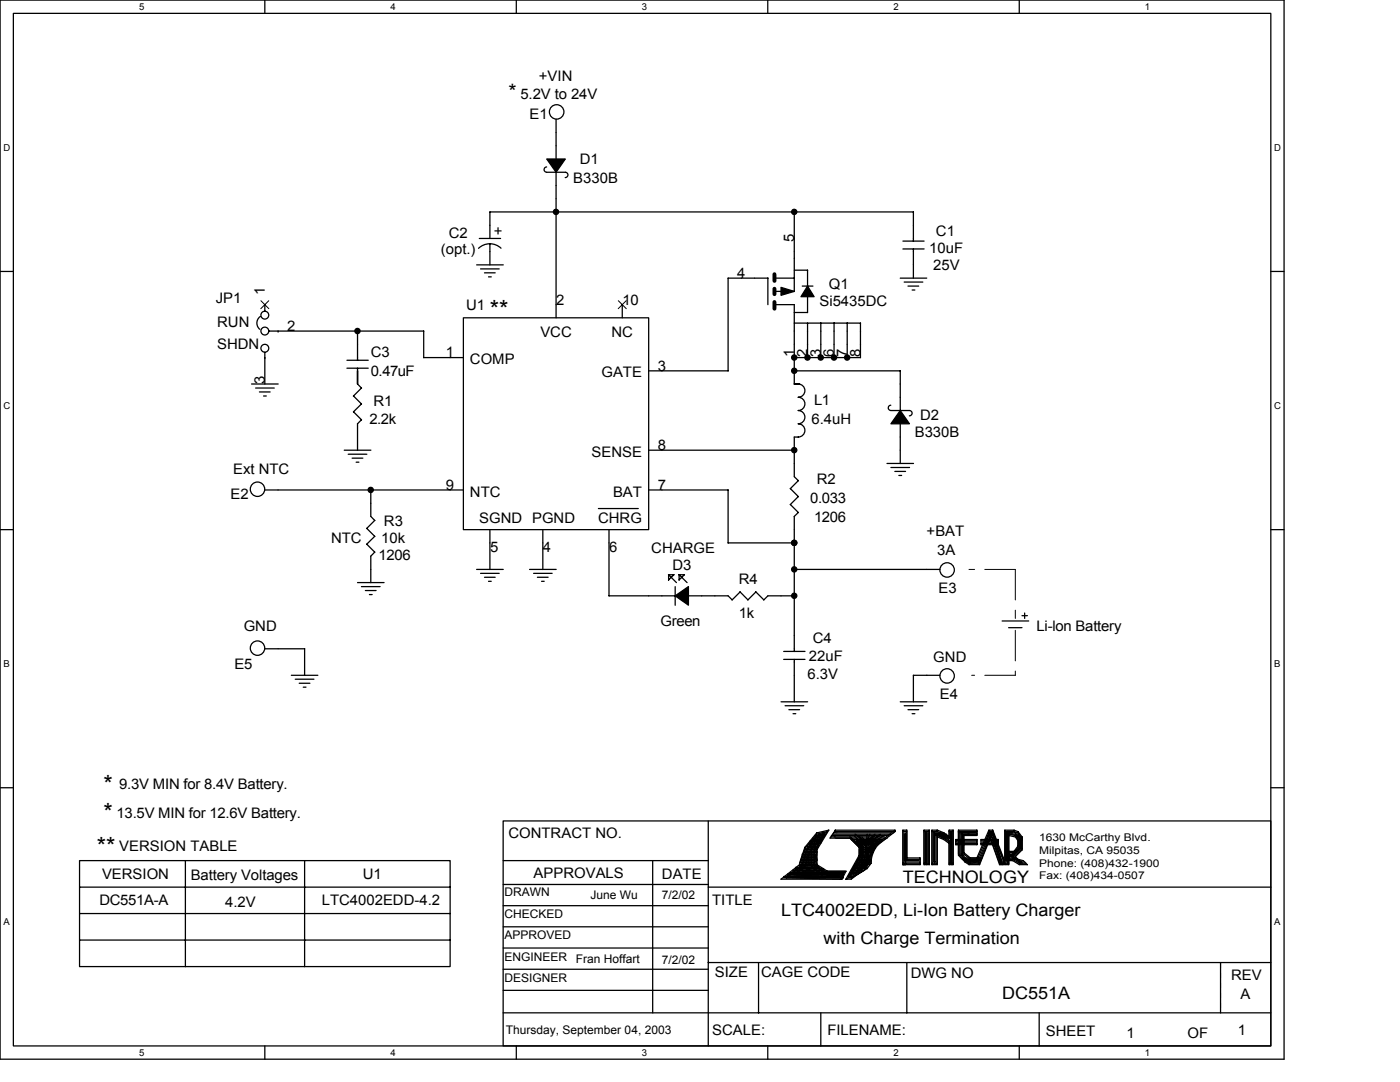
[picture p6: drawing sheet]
<svg xmlns="http://www.w3.org/2000/svg" width="279mm" height="216mm" viewBox="0 0 279 216" stroke-linecap="round" stroke-linejoin="round" font-family="sans-serif">
<path d="M0 0h256.3v211.3h-256.3zM2.7 2.7h250.9v206h-250.9z" fill="none" stroke="#000" stroke-width=".25"/>
<g fill="#fff">
<path d="M27.7 .3h1.1v2.1h-1.1z"/>
<path d="M27.7 209h1.1v2.1h-1.1z"/>
</g>
<path d="M52.9 0v2.7M52.9 208.7v2.6" fill="none" stroke="#000" stroke-width=".25"/>
<g fill="#fff">
<path d="M77.9 .3h1.1v2.1h-1.1z"/>
<path d="M77.9 209h1.1v2.1h-1.1z"/>
</g>
<path d="M103 0v2.7M103 208.7v2.6" fill="none" stroke="#000" stroke-width=".25"/>
<g fill="#fff">
<path d="M128.1 .3h1.1v2.1h-1.1z"/>
<path d="M128.1 209h1.1v2.1h-1.1z"/>
</g>
<path d="M153.2 0v2.7M153.2 208.7v2.6" fill="none" stroke="#000" stroke-width=".25"/>
<g fill="#fff">
<path d="M178.3 .3h1v2.1h-1z"/>
<path d="M178.3 209h1v2.1h-1z"/>
</g>
<path d="M203.4 0v2.7M203.4 208.7v2.6" fill="none" stroke="#000" stroke-width=".25"/>
<g fill="#fff">
<path d="M228.5 .3h1v2.1h-1z"/>
<path d="M228.5 209h1v2.1h-1z"/>
<path d="M.7 28.4h1.4v2.1h-1.4z"/>
<path d="M254.3 28.4h1.4v2.1h-1.4z"/>
<path d="M.7 79.9h1.4v2.1h-1.4z"/>
<path d="M254.3 79.9h1.4v2.1h-1.4z"/>
</g>
<path d="M0 54.2h2.7M253.6 54.2h2.7" fill="none" stroke="#000" stroke-width=".25"/>
<g fill="#fff">
<path d="M.7 131.4h1.2v2.1h-1.2z"/>
<path d="M254.3 131.4h1.2v2.1h-1.2z"/>
</g>
<path d="M0 105.7h2.7M253.6 105.7h2.7" fill="none" stroke="#000" stroke-width=".25"/>
<g fill="#fff">
<path d="M.7 182.9h1.2v2.1h-1.2z"/>
<path d="M254.3 182.9h1.2v2.1h-1.2z"/>
</g>
<g fill="none" stroke="#000" stroke-width=".25">
<path d="M109.1 33.3a.53 .53 0 0 0-.5 .5 .53 .53 0 0 0 .5 .6h3.7a.53 .53 0 0 1 .5 .5 .53 .53 0 0 1-.5 .5M111 23.8v7.9M111 34.4v29M95.1 52.9h5.3M95.7 47.6h4.2M95.9 53.7h3.7M96.7 54.4h2.1M97.5 55.2h.5M97.8 47.6v-5.3h84.5v5.8M97.8 48.6v4.3M100 49.5a3.2 3.2 0 0 0-4.5 .1M154.6 55.5h3.9"/>
<path d="M154.6 58.1h3.9M158.5 42.3v15.9M158.5 53.9h2.7M160.1 57.1h2.1M161.2 53.9v8.5h-2.7M179.7 55.5h5.3M180.2 48.1h4.2M180.2 49.7h4.2M180.4 56.3h3.8M181.2 57.1h2.1M182 57.9h.6M182.3 49.7v5.8"/>
<path d="M50.2 76.6h5.3M51 77.4h3.7M51.8 78.2h2.1M51.9 63.2a1.62 1.62 0 0 0-.1 2.5M52.6 79h.5M52.9 60.8h.1M52.9 71.4h.1M52.9 60.8v1.3M52.9 70.3v6.3M53.6 66.1h31v5.3M55.5 66.1h.1M69.2 71.9h4.3"/>
<path d="M69.2 73.5h4.3M71.4 66.1v5.8M71.4 73.5v3.1l.8 .8-1.7 1.6 1.7 1.6-1.7 1.6 1.7 1.6-.9 .8 .1 5.3M84.6 71.4h7.9M92.5 63.4h37v42.3h-37zM124.2 60.8v2.6M129.5 74h15.8M153.2 60.8l.1-5.3h-8v18.5M154.6 60.8h3.9M158.5 64.5h13.2v6.9M158.5 60.8v15.8h1.1M158.5 71.4h13.2"/>
<path d="M158.5 74h21.2v7.9M159.3 76.6a1.32 1.32 0 0 1 1.3 1.3 1.32 1.32 0 0 1-1.3 1.4 1.32 1.32 0 0 1 1.3 1.3 1.32 1.32 0 0 1-1.3 1.3 1.32 1.32 0 0 1 1.3 1.3 1.32 1.32 0 0 1-1.3 1.4 1.32 1.32 0 0 1 1.3 1.3 1.32 1.32 0 0 1-1.3 1.3h-.8v7.9l.8 .8M161.2 64.5v6.9M163.8 64.5v6.9M166.5 64.5v6.9M169.1 64.5v6.9M52.9 97.8h39.6M68.7 89.8h5.3M69.5 90.6h3.7M70.3 91.4h2.1M71.1 92.2h.5M74 97.8v5.2l.8 .9"/>
<path d="M129.5 89.8h29M129.5 97.8h15.8M145.3 97.8v10.6M159.3 95.9l-1.6 1.6 1.6 1.6M159.3 99.1l-1.6 1.6 1.6 1.6M177 92.5h5.3M177.8 80.9a.53 .53 0 0 0-.5 .5 .53 .53 0 0 0 .5 .5M177.8 93.3h3.7M177.8 81.9h3.7M178.6 94.1h2.1M179.4 94.9h.5M179.7 84.5v8"/>
<path d="M181.5 81.9a.53 .53 0 0 1 .5 .5 .53 .53 0 0 1-.5 .6M71.4 116.2h5.2M72.1 117.1h3.8M72.9 117.8h2.2M73.2 105.4l1.6 1.6-1.6 1.6M73.2 108.6l1.6 1.6M73.7 118.6h.6M74 111v5.3M74.8 103.8l-1.6 1.7M74.8 110.2l-.8 .8M95.1 113.6h5.3M95.9 114.4h3.7"/>
<path d="M96.7 115.2h2.1M97.5 116h.5M97.8 105.7v7.9M105.7 113.6h5.3M106.5 114.4h3.7M107.3 115.2h2.1M108.1 116h.5M108.3 105.7v7.9M119.4 101.5h8M121.5 105.7v13.2h13.2M133.4 114.7l1.6 1.5M133.4 114.7h1.1l-1.1 1z"/>
<path d="M134.7 117.1v3.7M135.5 114.7l1.6 1.5M135.5 114.7h1.1l-1.1 1zM137.4 118.9h7.9l.8 .8M145.3 108.3h13.2M149.3 119.7l-1.6-1.6-1.6 1.6M150.8 118.1l1.6 1.6M150.9 118.1l-1.7 1.6M158.5 113.6h29.1M158.5 103v27M158.5 118.9h-5.3l-.8 .8M159.3 102.3l-.8 .8"/>
<path d="M52.9 129.5h7.9M58.1 134.7h5.3M58.9 135.5h3.8M59.7 136.3h2.1M60.5 137.1h.6M60.8 129.5v5.3M156.4 130h4.3M156.4 131.6h4.3M158.5 131.6v8.5M187.6 134.7h-5.3v5.4M200 123.9h5.3M201.3 125.2h2.7"/>
<path d="M204 122.9h1M204.5 122.3v1.1M0 157.2h2.7M155.9 140h5.3M156.7 140.8h3.7M157.4 141.6h2.2M158.3 142.4h.5M179.7 140h5.3M180.4 140.8h3.8M181.2 141.6h2.1M182 142.4h.6M253.6 157.2h2.7"/>
<path d="M15.9 171.7h73.9v21.2h-73.9zM15.9 177h74M37 171.7v21.2M60.8 171.7v21.2M100.4 163.8h153.2v44.9h-153.2zM100.4 171.7h41M100.4 176.5h41M130.3 171.7v30.4M141.4 177h112.2M141.4 163.8v44.9M158.8 174.4l8.7 .2M158.8 174.6l8.7 .3"/>
<path d="M160.1 172.8l-3.2 2.4 10.9 .3M160.6 169.1l2.4-2.9 2.4-.5-2.4 3.9v3.2l2.1 1.3M160.6 169.1l-1 3.2M160.6 172.8l-2.1 1.6M160.6 173.1l-2.1 1.5M160.6 169.4l-1 3.1-3.7 3M160.9 170.1l-.8 2.7M161.2 173.8h1.3M161.2 174.1h1.3M161.4 169.9l-.8 2.1M161.7 169.9l-1.1 2.9M161.7 170.1l-1.1 3"/>
<path d="M161.7 171.2l-.8 2.1M161.7 172l-.3 .8M161.9 172.8l2.2 1.6M161.9 173l2.2 1.6M161.9 169.9v3.2l-2.1 1M161.9 173.3l-2.1 1.1M162.5 172.5l2.6 1.9M162.5 169.9l2.1-3.4-2.9 3.4M163 172.5l2.1 1.3M163 166.7l-2.1 2.9M163.3 166.5h1.3v.2h-1.8v.3h1.3v.2h-1.9v.3h1.9v.3h-2.4v.2h2.1v.3h-2.4v.3h1.9v.5h-2.1v-.3h1.6v.6h.2h-2.4v.2h2.4v.5h-2.6v-.2h2.6v.8h-2.9v-.3h2.7v.8v-.3h-2.7v.3h2.9v.5v-.2h-3.1v.2h2.9v.3h-2.9v.3h3.1v.2h-3.4v.3h3.7v.3h-4.5v.2h5.5v.3h-6v.2h10.3v.3h-10.9v.3h10.6h-11.1v.2h11.1v.6v-.3h-11.9v.3h11.6M163.3 167.2l-1.6 1.9"/>
<path d="M164.1 166.2h.8M164.1 166.5l-1.1 .2M164.1 166.7l-1.1 .3-2.1 2.9-.8 2.7-3.2 2.3 10.9 .3 .5-.9M164.3 166.2l-.3 .3M164.3 166.5l-.3 .2M164.6 166.2l-2.9 3.4M164.6 166.2l-2.1 3.4v3.2l2.6 1.8M165.1 173.8h3.7l-.8 1.6h-12.1M165.1 174.4h3.2M165.1 174.6h3.2M165.1 165.9l-2.4 3.7M165.1 165.9l-2.1 .6-2.4 2.9"/>
<path d="M165.9 167h10.6M165.9 166.7h11.4M166.2 166.5h11.6M166.4 166.2h11.4M166.7 165.7h11.9v.2h-11.9zM166.7 165.6l-1 1.6h11.1M168.3 174.6l-.5 .8M169.6 167l2.4 1.8M169.6 167.2l2.4 2.4h2.4M169.6 174.4h1.4M169.6 174.1h1.9M169.9 173.8h2.1"/>
<path d="M169.9 167.5h6.1M169.9 167.2l2.1 2.2M169.9 173.6h2.4M170.1 173.3h2.7M170.4 166.7l1.6 1.6M170.4 172.8h2.7M170.4 173.1h2.7M170.6 166.4l1.9 1.6M170.7 172.5h2.9M170.9 168l1.1 1.1h2.4M170.9 172.3h2.7M170.9 168.3h4.3"/>
<path d="M170.9 168h4.3M170.9 172h3M171 174.6l-1.1 .8h-1.1M171.2 171.7h2.7M171.2 171.5h2.7M171.5 169.1v1.9M171.5 170.7l-2.7 4.8M171.5 171.2h2.1M171.5 168.6h3.1M171.5 167.5l1.1 1.1M171.5 166.7l1.3 2.1M171.7 170.7h2.2"/>
<path d="M171.7 170.1h2.4M171.7 168.8h2.7M171.7 169.3v1.1M171.7 170.4l-2.6 5M172 169.9h1.6M172 170.4h1.3M172 167l.8 1M172 169.1v2.4M172 170.1l-2.4 4.5M172.3 168.8v2.2M172.3 170.7l-2.7 4.2M172.3 170.9l-2.7 4.3"/>
<path d="M172.3 171.4l-2.2 2.7M172.5 172.8l-2.4 1.8M172.5 173.6l-2.6 1.6h-.6l.1-.6M173.1 167.5l-.6 4-1.3 1.8M173.1 169.1v2.9M173.1 166.5l-.3 3.4M173.1 172l-2.5 2.1M173.1 173.3l-2.2 1.3M173.1 171.4l-1.1 1.4M173.3 169.1v2.6l-.8 1.1M173.3 172l-.8 1.1-2.4 1.8h-.7M173.6 169.4v2.6"/>
<path d="M173.6 172l-1.1 1.6M173.6 166.4l-.5 1.4-.6 3.9-1.3 1.9M173.6 169.4h-1.6l-.3 1.6M173.8 168.6v3.4M173.8 169.4l-.8 .5M173.9 170.9h-2.2l-1.8 3.2M174.1 169.1v1.3M174.6 166.7l-1 1.1M174.6 166.5l-1.8 1.5M174.6 168.8l-.3 .6M174.6 169.1l-1 1.9M175.2 167.8h-4.3l1.4 1.3"/>
<path d="M175.7 167.5l-2.4 1.6M175.7 167.8l-2.4 1.6M175.7 166.5l-2.7 1.8M175.7 166.7l-2.1 1.3M176 167.8l-2.2 1.6M176.5 166.7l-3.2 1.9 1.3-1.1M177.1 167.2a5.5 5.5 0 0 0-3.3 5l-.8 1.1M178.4 166.2l-4.6 3.4M178.6 165.7l-3.5 2.6M178.6 165.9l-.3 .3M180.2 165.7l.8-.1v5.9h2.6M180.2 165.9h.8"/>
<path d="M180.2 165.7v6.9l3.4-.1M180.2 172.3h3.4M180.4 166.2v5.8M180.7 171.7h2.7M180.7 166.2v6.1M180.7 172h2.7M181 171.2h2.6v1.3M184.4 165.9h1.1M184.4 172.3h1.1M184.7 165.9v6.4M184.9 165.9v6.6M185.2 165.9v6.4"/>
<path d="M185.5 172.5v-6.8h-1.1v6.9l1.1-.1M186 165.7h1l1.4 .5M186 165.9h1M186 172.3h1.1M186 165.7v6.9l1.1-.1-.1-5.8 1.4 .6M186.3 165.9v6.1h.5v-5.8h1.3v.3h-1.3h2.1v.2h-2.1h2.4v.3h-1.4v.2h1.9v-1.3h.2v6.4h-.2v-5.1M186.5 165.9v6.4M186.5 166.2l2.2 .8 1.3 1M186.5 166.5l2.2 .8 1.3 1M187 167l1.4 .5M188.3 166.2l1.1 .8M188.4 167.5l1 .8"/>
<path d="M189.4 165.7h.8v6.8h-.8v-4.5l-1-.8M189.4 165.9h.8M189.4 172.3h.8M189.4 165.7v1.6l-1.1-.9-1.3-.5M189.9 165.9v6.7M190.7 167.8h4.3M190.8 168.6h4.2v-1.1h-4.3l.1 1.1M190.8 168.3h4.2M191 168h3.7M191.3 165.7h3.7v1h-2.7M191.3 166.2h3.4M191.3 165.9h3.7"/>
<path d="M191.3 165.7v5l1.3 1.3M191.3 170.4l1.3 1.3M191.5 165.9v4.8h.8h-.2v-4.5M191.8 166.5h3.2M191.8 166.2v4.5l1.9 1.6M191.8 170.4l1.9 1.6M192.3 170.1l1.3 1.1h1.4M192.3 170.4l1.3 1.1h1.4M192.3 166.4v4M192.6 171.7l.8 .6M192.6 172l.8 .6M193.4 172.3h2.1"/>
<path d="M193.4 172.5h2.1M195.3 171.7l-1.6 .3M195.3 172l-1.6 .3M195.7 167.5h3.5v1.1h-3.4M195.7 167.8h3.5M195.8 168.3h3.4M195.8 167.5v1.1M196 171.2h-3.9v.3h3.7v.2h-3.2v.3h2.9M196 168h3.2M197.3 165.7h.8l2.2 5.5v1.3h-.8l-1.9-5.3-2.1 5.3M197.3 165.9h.8M197.4 165.9h.7v.6h-.7z"/>
<path d="M197.4 166.5v-.3h.7v.5h-1v.3M197.4 165.7l-2.5 5.5M197.4 166.2l-2.5 5.5M197.6 167l1.9 5.3M197.6 166.2l-2.4 5.5M197.6 166.7l-2.4 5.6M197.6 165.9l.6 .3M197.6 167l-2.1 5.3M197.9 165.9l2.4 5.8M197.9 166.7l2.1 5.9M197.9 167l1.8 5.6M198.1 165.9l2.2 5.6"/>
<path d="M198.1 166.5l1.9 5.5M198.1 166.7l1.9 5.6M198.1 166.2l-.8 .3M199.5 172.3h.8M200.5 172.3h.8M200.5 165.9h1.9M200.8 166.5h1.8M201 166.5v5.8M201.3 171.7h.8M201.3 171.5h1.3M201.3 171.2h1.3M201.3 170.7h1.1"/>
<path d="M201.3 170.4h1.1M201.3 166.7l1.3 .3M201.3 170.9h1.1M201.8 170.6l2.2 1.4M201.8 170.9l2.2 1.4M202.1 171.4l1.3 .9h1.3M202.1 171.7l1.3 .8h1.6M202.4 165.7l.8 .2 .8 1.1v2.6M202.4 165.9l.8 .3M202.4 165.7h-1.9v6.9l.8-.1v-6.1l1.3 .3M202.6 166.2l.8 .8M202.6 166.4l.8 .8 .3 1.9"/>
<path d="M202.6 166.2h-1.8v5.8M202.6 171.2l1.1 .8M202.6 166.5l.6 .5M202.6 171.5l1.1 .8M202.6 170.9l.6 .6 1 .2M202.6 167l.6 .8M203.1 167l.3 2.4M203.2 167.5v1.6l-.8 1.1-1.1-.1M203.2 168.8l-.8 1.1h-1.1M203.2 166.2l.8 1-.3 .6v1.3M203.2 166.2l.5 1.1M203.2 166.5l.5 1"/>
<path d="M203.2 167.3l-.6-.6 .6 .8M203.4 167l.3 1.8M203.4 167.5v1.6M203.7 168l.3-.5-.3 1.9-1.3 1.3M203.7 172h.8M203.7 169.1l-1.3 1.3M203.7 168.8l-1.9 1.9M203.7 169.1l-1.9 1.8M204 169.4l-1.4 1.3M204 169.6l-1.4 1.4M204.2 171.7l.8 .9M15.9 182.3h74"/>
<path d="M15.9 187.6h74M100.4 180.7h41M100.4 184.9h41M100.4 189.2h41M100.4 193.4h41M100.4 197.6h41M141.3 192.1h112.3M151.4 192.1v10M181 192.1v10M243.6 192.1v10M100.4 202.1h153.2M163.8 202.1v6.6"/>
<path d="M207.4 202.1v6.6"/>
<circle cx="111.1" cy="22.3" r="1.45"/>
<circle cx="52.9" cy="62.9" r=".78"/>
<circle cx="52.9" cy="66.1" r=".78"/>
<circle cx="52.9" cy="69.5" r=".78"/>
<circle cx="51.4" cy="97.6" r="1.44"/>
<circle cx="189" cy="113.7" r="1.44"/>
<circle cx="51.4" cy="129.3" r="1.44"/>
<circle cx="189" cy="134.9" r="1.44"/>
</g>
<path d="M202.6 113.6h-9.2M202.6 113.6v9.8M202.6 125.8v9M202.6 134.7h-8.7" fill="none" stroke="#000" stroke-width=".2" stroke-dasharray="6.1 2"/>
<path d="M243.6 192.1v10" fill="none" stroke="#000" stroke-width=".2" stroke-dasharray="1 1 1 1 1 1 1 1"/>
<path d="M52.1 60l1.6 1.6M53.6 60l-1.6 1.6M123.4 60l1.6 1.6M125 60l-1.6 1.6" fill="none" stroke="#000" stroke-width=".2"/>
<g fill="#000" stroke="#000" stroke-width=".25">
<path d="M109.1 31.7h3.7l-1.8 2.7z" fill-rule="evenodd"/>
<path d="M155.9 57.3l2.6 .8-2.6 .8z" fill-rule="evenodd"/>
<path d="M161.2 57.1l1.3 2.1h-2.6z" fill-rule="evenodd"/>
<path d="M179.7 81.9l1.8 2.7h-3.7z" fill-rule="evenodd"/>
<path d="M134.7 118.9l2.7-1.8v3.7z" fill-rule="evenodd"/>
<circle cx="111" cy="42.3" r=".52"/>
<circle cx="158.5" cy="42.3" r=".52"/>
<circle cx="71.3" cy="66.1" r=".52"/>
<circle cx="158.5" cy="74" r=".52"/>
<circle cx="158.5" cy="71.3" r=".52"/>
<circle cx="161.1" cy="71.3" r=".52"/>
<circle cx="163.8" cy="71.3" r=".52"/>
<circle cx="166.4" cy="71.3" r=".52"/>
<circle cx="169.1" cy="71.3" r=".52"/>
<circle cx="74" cy="97.8" r=".52"/>
<circle cx="158.5" cy="89.8" r=".52"/>
<circle cx="158.5" cy="113.6" r=".52"/>
<circle cx="158.5" cy="118.9" r=".52"/>
<circle cx="158.5" cy="108.3" r=".52"/>
</g>
<path d="M154.6 54.7v1.3M154.6 57.6v1.1M154.6 60.3v1.3" fill="none" stroke="#000" stroke-width=".78"/>
<g font-size="5">
<text x="97.8" y="63.4">**</text>
<text x="20.6" y="158.3">*</text>
<text x="20.6" y="163.8">*</text>
<text x="19.3" y="170.7">**</text>
</g>
<text font-size="4.2" x="101.5" y="19.7">*</text>
<g font-size="3.4">
<text x="180.2" y="176.1">TECHNOLOGY</text>
<text x="155.9" y="182.7">LTC4002EDD, Li-Ion Battery Charger</text>
<text x="164.3" y="188.3">with Charge Termination</text>
<text x="200" y="199.4">DC551A</text>
</g>
<g font-size="2.9">
<text x="107.5" y="16.1">+VIN</text>
<text x="103.8" y="19.8">5.2V to 24V</text>
<text x="105.7" y="23.8">E1</text>
<text x="115.7" y="32.7">D1</text>
<text x="114.4" y="36.4">B330B</text>
<text x="89.6" y="47.5">C2</text>
<text x="98.6" y="47">+</text>
<text x="186.8" y="47">C1</text>
<text x="88" y="50.7">(opt.)</text>
<text x="158.5" y="48.4" transform="rotate(-90 158.5 48.4)">5</text>
<text x="185.5" y="50.4">10uF</text>
<text x="186.3" y="53.9">25V</text>
<text x="52.8" y="58.9" transform="rotate(-90 52.8 58.9)">1</text>
<text x="147.1" y="55.5">4</text>
<text x="165.4" y="57.6">Q1</text>
<text x="43.1" y="60.5">JP1</text>
<text x="43.3" y="65.2">RUN</text>
<text x="93" y="61.8">U1</text>
<text x="111" y="60.9">2</text>
<text x="124.2" y="60.9">10</text>
<text x="163.5" y="61">Si5435DC</text>
<text x="43.3" y="69.7">SHDN</text>
<text x="57.3" y="66">2</text>
<text x="74" y="71.3">C3</text>
<text x="89" y="71.3">1</text>
<text x="107.8" y="67.3">VCC</text>
<text x="122" y="67.3">NC</text>
<text x="158.5" y="71.3" transform="rotate(-90 158.5 71.3)">1</text>
<text x="161.1" y="71.3" transform="rotate(-90 161.1 71.3)">2</text>
<text x="163.8" y="71.3" transform="rotate(-90 163.8 71.3)">3</text>
<text x="166.4" y="71.3" transform="rotate(-90 166.4 71.3)">6</text>
<text x="169.1" y="71.3" transform="rotate(-90 169.1 71.3)">7</text>
<text x="171.7" y="71.3" transform="rotate(-90 171.7 71.3)">8</text>
<text x="52.8" y="76.6" transform="rotate(-90 52.8 76.6)">3</text>
<text x="74" y="75">0.47uF</text>
<text x="93.8" y="72.7">COMP</text>
<text x="120" y="75.3">GATE</text>
<text x="131.3" y="74">3</text>
<text x="74.5" y="81.1">R1</text>
<text x="162.5" y="80.8">L1</text>
<text x="183.6" y="83.7">D2</text>
<text x="73.7" y="84.5">2.2k</text>
<text x="131.3" y="89.8">8</text>
<text x="161.9" y="84.5">6.4uH</text>
<text x="182.6" y="87.2">B330B</text>
<text x="46.5" y="94.6">Ext NTC</text>
<text x="118" y="91.1">SENSE</text>
<text x="46" y="99.6">E2</text>
<text x="89" y="97.7">9</text>
<text x="93.8" y="99.1">NTC</text>
<text x="122.3" y="99.1">BAT</text>
<text x="131.3" y="97.7">7</text>
<text x="161.7" y="100.4">0.033</text>
<text x="163" y="96.7">R2</text>
<text x="76.6" y="104.9">R3</text>
<text x="95.6" y="104.3">SGND PGND</text>
<text x="119.4" y="104.3">CHRG</text>
<text x="162.5" y="104.1">1206</text>
<text x="184.9" y="107">+BAT</text>
<text x="66.1" y="108.3">NTC</text>
<text x="75.6" y="111.7">1206</text>
<text x="76.1" y="108.3">10k</text>
<text x="97.8" y="110.1">5</text>
<text x="108.4" y="110.1">4</text>
<text x="121.6" y="110.1">6</text>
<text x="130" y="110.4">CHARGE</text>
<text x="134.2" y="113.8">D3</text>
<text x="187" y="110.7">3A</text>
<text x="147.4" y="116.5">R4</text>
<text x="187.3" y="118.3">E3</text>
<text x="48.6" y="126">GND</text>
<text x="131.8" y="124.9">Green</text>
<text x="147.4" y="123.4">1k</text>
<text x="206.9" y="126">Li-lon Battery</text>
<text x="161.4" y="131.8">22uF</text>
<text x="162.2" y="128.4">C4</text>
<text x="46.8" y="133.4">E5</text>
<text x="161.2" y="135.5">6.3V</text>
<text x="186.3" y="132.1">GND</text>
<text x="187.6" y="139.5">E4</text>
<text x="23.8" y="157.4">9.3V MIN for 8.4V Battery.</text>
<text x="23.3" y="163.2">13.5V MIN for 12.6V Battery.</text>
<text x="101.5" y="167.2">CONTRACT NO.</text>
<text x="23.8" y="169.8">VERSION TABLE</text>
<text x="20.4" y="175.4">VERSION</text>
<text x="38.1" y="175.7">Battery Voltages</text>
<text x="72.4" y="175.4">U1</text>
<text x="106.5" y="175.1">APPROVALS</text>
<text x="132.1" y="175.4">DATE</text>
<text x="19.8" y="180.7">DC551A-A</text>
<text x="44.9" y="180.9">4.2V</text>
<text x="64.2" y="180.7">LTC4002EDD-4.2</text>
<text x="142.1" y="180.7">TITLE</text>
<text x="142.7" y="194.9">SIZE</text>
<text x="151.9" y="194.9">CAGE CODE</text>
<text x="181.8" y="195.2">DWG NO</text>
<text x="245.7" y="195.5">REV</text>
<text x="247.5" y="199.4">A</text>
<text x="142.1" y="206.6">SCALE:</text>
<text x="165.1" y="206.6">FILENAME:</text>
<text x="208.7" y="206.8">SHEET</text>
<text x="224.8" y="207.1">1</text>
<text x="237" y="207.1">OF</text>
<text x="247" y="206.6">1</text>
</g>
<g font-size="2.4">
<text x="100.7" y="178.9">DRAWN</text>
<text x="117.8" y="179.4">June Wu</text>
<text x="132.1" y="179.4">7/2/02</text>
<text x="100.7" y="183.1">CHECKED</text>
<text x="100.7" y="187.3">APPROVED</text>
<text x="100.7" y="191.8">ENGINEER</text>
<text x="100.7" y="196">DESIGNER</text>
<text x="114.9" y="192.1">Fran Hoffart</text>
<text x="132.1" y="192.3">7/2/02</text>
<text x="100.9" y="206.3">Thursday, September 04, 2003</text>
</g>
<g font-size="2.1">
<text x="207.4" y="167.8">1630 McCarthy Blvd.</text>
<text x="207.4" y="170.4">Milpitas, CA 95035</text>
<text x="207.4" y="172.9">Phone: (408)432-1900</text>
<text x="207.4" y="175.5">Fax: (408)434-0507</text>
</g>
<g font-size="1.9">
<text x="27.7" y="2">5</text>
<text x="77.9" y="2">4</text>
<text x="128.1" y="2">3</text>
<text x="178.3" y="2">2</text>
<text x="228.5" y="2">1</text>
<text x=".7" y="30.1">D</text>
<text x="254.3" y="30.1">D</text>
<text x=".7" y="81.6">C</text>
<text x="254.3" y="81.6">C</text>
<text x=".7" y="133.1">B</text>
<text x="254.3" y="133.1">B</text>
<text x=".7" y="184.6">A</text>
<text x="254.3" y="184.6">A</text>
<text x="27.7" y="210.7">5</text>
<text x="77.9" y="210.7">4</text>
<text x="128.1" y="210.7">3</text>
<text x="178.3" y="210.7">2</text>
<text x="228.5" y="210.7">1</text>
</g>
</svg>
